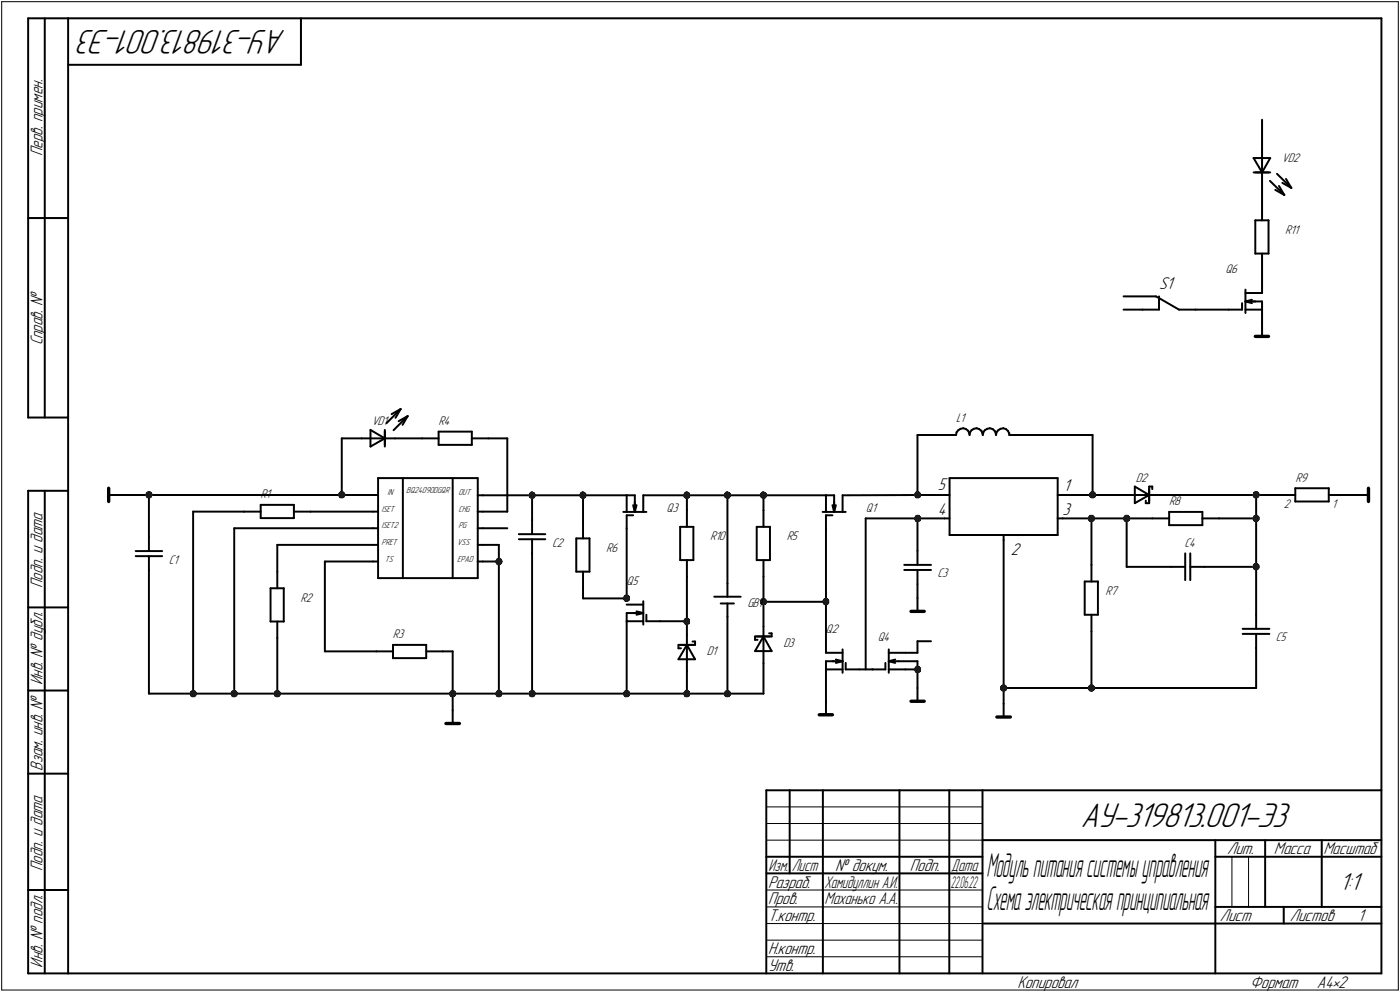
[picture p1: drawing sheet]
<svg xmlns="http://www.w3.org/2000/svg" width="421mm" height="298mm" viewBox="0 0 421 298" stroke-linecap="round" stroke-linejoin="round" font-family="sans-serif">
<g fill="none" stroke="#000" stroke-width=".59">
<path d="M8.5 5.5v120zM8.5 5.5h12zM13.5 5.5v120zM20.5 5.5v287zM20.5 5.5h395zM20.5 19.5h70zM90.5 5.5v14zM415.5 5.5v287zM379.6 36v8.8zM377 47.5l2.6 4.3zM377 47.5h5zM377 51.8h5z"/>
<path d="M377.5 51.8h4zM379.6 44.8v10zM379.6 54.8v6.4zM381.9 54.4l4.3 4.2zM382 47.5l-2.4 4.3zM383.5 57.1l2.7 1.5zM384 52.2l4.4 4.3zM384.6 55.9l1.6 2.7zM385.7 54.9l2.7 1.6zM386.8 53.8l1.6 2.7zM8.5 65.5h12zM377.5 66.2h4z"/>
<path d="M377.5 66.2v10zM377.5 76.2h4zM379.6 61.2v5zM379.6 76.2v5zM381.5 66.2v10zM337.9 93h5.7zM337.9 89.1h9.7zM343.6 93h5zM347.6 89.1l1 .5zM348.6 89.6l6 3.4zM348.6 89.1v3.9zM354.6 93h5z"/>
<path d="M359.6 93h10zM369.6 93h3.9zM373.5 91.1v1.9zM374.6 88.1h5zM374.6 90.6h2.9zM374.6 90.6l1.9-.5zM374.6 90.6l1.9 .5zM374.6 93h5zM374.6 87v7.1zM374.6 90.6h5zM379.6 81.2v6.9zM379.6 90.6v2.4z"/>
<path d="M379.6 93v4zM379.6 97v4.1zM8.5 125.5h12zM102.8 131.7h6zM102.8 131.7v17.1zM108.8 131.7h10zM111.4 134.2l4.3-2.5zM111.4 129.2l4.3 2.5zM111.4 129.2v5zM115.7 129.7v4zM115.7 129.2v5zM117.8 124.5l2.7-1.6z"/>
<path d="M118.4 129.3l4.2-4.2zM118.8 131.7h8.1zM119.9 126.6l2.7-1.5zM120.5 122.9l-4.3 4.3zM120.5 122.9l-1.5 2.7zM122.6 125.1l-1.5 2.6zM126.9 131.7h5zM131.9 129.7h10zM131.9 129.7v4zM131.9 133.7h10zM141.9 131.7h5zM141.9 129.7v4z"/>
<path d="M146.9 131.7h5.7zM152.6 131.7v22.1zM275.9 130.7h9.7zM275.9 130.7v18.1zM285.6 130.7h1.9zM287.7 129.9l-.2 .8zM288.2 129.3l-.5 .6zM288.2 129.3l.7-.4zM288.9 128.9l.8-.2zM289.7 128.7l.8 .2zM290.5 128.9l.7 .6zM291.2 129.5l.3 .7z"/>
<path d="M291.5 130.2l.1 .5zM291.8 129.9l-.2 .8zM292.2 129.3l-.4 .6zM292.2 129.3l.7-.4zM292.9 128.9l.8-.2zM293.7 128.7l.8 .2zM294.5 128.9l.6 .6zM295.1 129.5l.4 .7zM295.5 130.2l.1 .5zM295.7 129.9l-.1 .8zM296.2 129.3l-.5 .6zM296.2 129.3l.7-.4z"/>
<path d="M296.9 128.9l.8-.2zM297.7 128.7l.8 .2zM298.5 128.9l.6 .6zM299.1 129.5l.4 .7zM299.5 130.2l.1 .5zM299.7 129.9l-.1 .8zM300.2 129.3l-.5 .6zM300.2 129.3l.7-.4zM300.9 128.9l.9-.2zM301.8 128.7l.7 .2zM302.5 128.9l.6 .6zM303.1 129.5l.4 .7z"/>
<path d="M303.5 130.7h2.1zM303.5 130.2v.5zM305.6 130.7h23zM328.6 130.7v18.1zM8.5 147.5v145zM8.5 147.5h12zM13.5 147.5v145zM32.7 148.8h4zM36.7 148.8h8.1zM44.8 148.8h58zM44.8 148.8v12.6zM58.1 153.8h15.3z"/>
<path d="M58.1 153.8v54.6zM70.4 158.7h41.8zM70.4 158.7v49.7zM73.4 153.8h5zM78.4 151.7v4zM78.4 151.7h10zM78.4 155.7h10zM88.4 151.7v4zM88.4 153.8h5zM93.4 153.8h18.8zM102.8 148.8h9.4zM112.2 158.7h1.5z"/>
<path d="M112.2 153.8h1.5zM112.2 148.8h1.5zM113.7 143.7h30zM113.7 143.7v30zM121.2 143.7v30zM136.1 143.7v30zM143.7 143.7v30zM143.7 148.8h1.5zM143.7 153.8h1.5zM143.7 158.7h1.5zM145.2 148.8h14.8zM145.2 153.8h7.4z"/>
<path d="M145.2 158.7h7.4zM160 156.3v4.2zM160 148.8h15.3zM160 148.8v7.5zM175.3 156.8v5zM175.3 148.8v8zM175.3 148.8h13.2zM187.5 153.8h6.9zM188.5 158.8v21zM188.5 148.8v5zM188.5 154.9h1.9zM188.5 154.9v3.9z"/>
<path d="M188.5 148.8h2.4zM190.4 151.8l.5 2zM190.9 150.8v3zM190.9 148.8v5zM191.4 151.8l-.5 2zM193.5 148.8v5zM193.5 148.8h13.1zM204.6 158.3v10zM204.6 158.3h3.9zM206.6 153.3v5zM206.6 148.8h12.2zM206.6 148.8v4.5z"/>
<path d="M208.5 158.3v10zM218.8 148.8h10.8zM218.8 148.8v26.5zM227.6 158.3v10zM227.6 158.3h4zM229.6 153.3v5zM229.6 148.8v4.5zM229.6 148.8h18.8zM231.6 158.3v10zM247.4 153.8h6.9zM248.4 158.8v22zM248.4 148.8v5z"/>
<path d="M248.4 154.9h2zM248.4 154.9v3.9zM248.4 148.8h2.5zM250.4 151.8l.5 2zM250.9 150.8v3zM250.9 148.8v5zM251.4 151.8l-.5 2zM253.4 148.8v5zM253.4 148.8h22.5zM260.3 155.8h15.6zM260.3 155.8v45.4zM275.9 155.8h8.2z"/>
<path d="M275.9 155.8v9.7zM275.9 148.8h8.2zM284.1 155.8h1.5zM284.1 148.8h1.5zM285.6 143.7h32.5zM285.6 143.7v17.1zM318.1 143.7v17.1zM318.1 155.8h1.5zM318.1 148.8h1.5zM319.6 155.8h8.7zM319.6 148.8h9zM328.3 155.8h10.5z"/>
<path d="M328.3 155.8v14zM328.6 148.8h9zM337.6 148.8h11zM338.8 155.8v14.5zM338.8 155.8h7.7zM341.3 151.2l4.3-2.4zM341.3 146.2l4.3 2.6zM341.3 146.2v5zM344.6 151.2h1zM344.6 150.5v.7zM345.6 146.7v4zM345.6 146.2h.9z"/>
<path d="M345.6 146.2v5zM346.5 146.2v.8zM346.5 155.8h5.1zM348.6 148.8h29.2zM351.6 153.8h10zM351.6 153.8v4zM351.6 157.8h10zM361.6 155.8h5zM361.6 153.8v4zM366.6 155.8h11.2zM377.8 148.8h6.8zM377.8 155.8v14.5z"/>
<path d="M377.8 148.8v7zM384.6 148.8h5zM389.6 146.7h10zM389.6 146.7v4zM389.6 150.7h10zM399.6 148.8h5zM399.6 146.7v4zM404.6 148.8h3zM407.6 148.8h4zM40.8 167.1h8zM40.8 165.6h8zM44.8 167.1v4.3z"/>
<path d="M44.8 161.4v4.2zM44.8 171.4v37zM81.4 176.8v10zM81.4 176.8h3.9zM83.4 171.8v5zM83.4 163.7h28.7zM83.4 163.7v8.1zM85.3 176.8v10zM97.7 168.7h14.5zM97.7 168.7v27zM112.1 163.7h1.6zM112.2 168.7h1.5z"/>
<path d="M113.7 173.7h30zM143.7 163.7h1.5zM143.7 168.7h1.5zM145.2 163.7h4.8zM145.2 168.7h4.8zM150 168.7v39.7zM150 163.7v5zM156 162.1h8zM156 160.5h8zM160 162.1v4.2zM160 166.3v42.1zM173.3 171.8h4z"/>
<path d="M173.3 161.8v10zM173.3 161.8h4zM175.3 171.8v5zM175.3 176.8v3zM175.3 179.8h13.2zM177.3 161.8v10zM204.6 168.3h3.9zM206.6 168.3v5zM206.6 173.3v13.4zM214.8 179.3h8zM218.8 175.3v4zM227.6 168.3h4z"/>
<path d="M229.6 168.3v5zM229.6 173.3v7.5zM271.9 169.8h8.1zM271.9 171.3h8.1zM275.9 165.5v4.3zM275.9 171.3v4.2zM275.9 175.5v4.2zM275.9 179.7v4zM285.6 160.8h32.5zM301.8 160.8v1.5zM301.8 162.3v44.5zM303.2 160.8h5z"/>
<path d="M326.2 174.8h4zM326.2 174.8v9.9zM328.3 169.8v5zM330.2 174.8v9.9zM338.8 170.3h13.4zM352.2 170.3h4.2zM356.4 166.3v8zM358 170.3h4.2zM358 166.3v8zM362.2 170.3h15.6zM377.8 170.3v14.4zM8.5 182.5h12z"/>
<path d="M81.4 186.8h3.9zM83.4 186.8v5zM83.4 191.8v16.6zM97.7 195.7h15.5zM113.2 195.7h5zM118.2 197.8h10zM118.2 193.8v4zM118.2 193.8h10zM128.2 195.7h5zM128.2 193.8v4zM133.2 195.7h2.9zM136.1 195.7v12.7z"/>
<path d="M188.5 186.7v21.7zM188.5 181.7h5zM188.5 186.7h5zM188.5 184.2v2.5zM188.5 184.2h2.9zM190.4 184.2h3.1zM191.4 183.7l2.1 .5zM191.4 184.7l2.1-.5zM193.5 180.7v7zM194.4 184.7v2zM194.4 186.7h4.1zM198.5 186.7h8.1z"/>
<path d="M204 193.8v1zM204 194.8h.8zM204 198.1h5zM204 193.8h5zM204.6 193.8h3.9zM206.6 190.8v11zM206.6 193.8l-2.6 4.3zM206.6 193.8l2.4 4.3zM206.6 186.7v4.1zM208.3 192.8h.7zM209 192.8v1zM216.7 181.4h4z"/>
<path d="M218.8 181.4v3.9zM218.8 185.3v23.1zM227.1 191.3v1zM227.1 192.3h.7zM227.1 195.7h5zM227.1 191.3h5zM227.6 191.3h4zM229.6 188.3v11zM229.6 191.3l-2.5 4.4zM229.6 191.3l2.5 4.4zM229.6 180.8h18.8zM229.6 180.8v7.5z"/>
<path d="M229.6 199.3v9.1zM231.3 190.3h.8zM232.1 190.3v1zM248.4 196.2h5zM248.4 198.7v2.5zM248.4 198.7h2.4zM248.4 180.8v15.4zM250.4 198.7h3zM251.4 198.2l2 .5zM251.4 199.2l2-.5zM253.4 195.2v7zM254.3 199.2v2z"/>
<path d="M266.3 199.2v2zM267.3 196.2h5zM267.3 198.7h3zM267.3 198.7l1.9-.5zM267.3 198.7l1.9 .5zM267.3 195.2v7zM270.3 198.7h5.6zM272.3 196.2h3.6zM275.9 192.7v3.5zM275.9 192.7h4.1zM275.9 198.7v2.5zM326.2 184.7h4z"/>
<path d="M328.3 184.7v5zM328.3 189.7v17.1zM373.7 189h8.1zM373.7 190.5h8.1zM377.8 184.7v4.3zM377.8 190.5v4.2zM377.8 194.7v12.1zM8.5 207.5h12zM44.8 208.4h13.3zM58.1 208.4h12.3zM70.4 208.4h13zM83.4 208.4h52.7z"/>
<path d="M136.1 208.4h13.9zM136.1 208.4v5zM136.1 213.4v4zM150 208.4h10zM160 208.4h28.5zM188.5 208.4h18.1zM206.6 208.4h12.2zM206.6 201.8v6.6zM218.8 208.4h10.8zM248.4 210.7v4.1zM248.4 201.2h5zM248.4 201.2v9.5z"/>
<path d="M254.3 201.2h4.1zM258.4 201.2h4.2zM262.3 201.2h4zM267.3 201.2h5zM272.3 201.2h3.6zM275.9 201.2v5.6zM275.9 206.8v3.9zM301.8 206.8h26.5zM301.8 206.8v4.7zM301.8 211.5v4zM328.3 206.8h49.5zM8.5 232.5h12z"/>
<path d="M230.5 237.5h185zM230.5 237.5v55zM237.5 237.5v25zM247.5 237.5v55zM270.5 237.5v55zM285.5 237.5v55zM295.5 237.5v55zM230.5 257.5h65zM295.5 252.5h120zM365.5 252.5v40zM365.5 257.5h15zM380.5 252.5v20z"/>
<path d="M380.5 257.5h35zM397.5 252.5v20zM8.5 267.5h12zM230.5 262.5h65zM295.5 277.5h70zM365.5 277.5h50zM365.5 272.5h50zM386.1 272.5v5zM8.5 292.5h12zM20.5 292.5h395z"/>
</g>
<g fill="#1c1c1c" stroke="#1c1c1c" stroke-width=".3">
<path d="M377.4 147.7h.6zM377.3 147.8h1zM377.1 147.9h1.3zM377 148h1.4zM377 148.1h1.5zM376.9 148.2h1.7zM376.9 148.3h1.7zM376.9 148.3h1.8zM376.9 148.4h1.8zM376.8 148.5h1.9zM376.8 148.6h1.9zM376.8 148.7h1.9zM376.8 148.8h1.9zM376.8 148.8h1.9zM376.8 148.9h1.9zM376.8 149h1.9zM376.9 149.1h1.8zM376.9 149.2h1.7zM376.9 149.3h1.7zM377 149.4h1.5zM377 149.4h1.4zM377.2 149.5h1.2zM377.3 149.6h.8z"/>
<path d="M377.4 169.3h.6zM377.3 169.4h1zM377.1 169.5h1.3zM377 169.6h1.4zM377 169.7h1.5zM376.9 169.8h1.7zM376.9 169.8h1.7zM376.9 169.9h1.8zM376.9 170h1.8zM376.8 170.1h1.9zM376.8 170.2h1.9zM376.8 170.3h1.9zM376.8 170.3h1.9zM376.8 170.4h1.9zM376.8 170.5h1.9zM376.8 170.6h1.9zM376.9 170.7h1.8zM376.9 170.8h1.7zM376.9 170.9h1.7zM377 170.9h1.5zM377 171h1.4zM377.2 171.1h1.2zM377.3 171.2h.8z"/>
<path d="M377.4 154.9h.7zM377.3 154.9h1zM377.1 155h1.3zM377 155.1h1.5zM377 155.2h1.5zM376.9 155.3h1.7zM376.9 155.4h1.8zM376.9 155.4h1.8zM376.9 155.5h1.8zM376.8 155.6h1.9zM376.8 155.7h1.9zM376.8 155.8h1.9zM376.8 155.9h1.9zM376.8 156h1.9zM376.8 156h1.9zM376.9 156.1h1.8zM376.9 156.2h1.8zM376.9 156.3h1.7zM376.9 156.4h1.7zM377 156.5h1.5zM377 156.5h1.4zM377.2 156.6h1.1zM377.3 156.7h.8z"/>
<path d="M338.5 154.9h.7zM338.3 154.9h1zM338.2 155h1.3zM338.1 155.1h1.5zM338.1 155.2h1.5zM338 155.3h1.7zM338 155.4h1.8zM337.9 155.4h1.9zM337.9 155.5h2zM337.8 155.6h2.1zM337.8 155.7h2.1zM337.8 155.8h2.1zM337.8 155.9h2.1zM337.9 156h2zM337.9 156h2zM337.9 156.1h1.9zM337.9 156.2h1.9zM338 156.3h1.7zM338 156.4h1.7zM338.1 156.5h1.5zM338.1 156.5h1.4zM338.2 156.6h1.1zM338.4 156.7h.8z"/>
<path d="M327.9 154.9h.7zM327.7 154.9h1.1zM327.7 155h1.1zM327.5 155.1h1.4zM327.5 155.2h1.5zM327.4 155.3h1.7zM327.4 155.4h1.8zM327.3 155.4h1.9zM327.3 155.5h1.9zM327.2 155.6h2zM327.2 155.7h2.1zM327.2 155.8h2.1zM327.2 155.9h2.1zM327.2 156h2zM327.2 156h2zM327.3 156.1h1.9zM327.3 156.2h1.9zM327.4 156.3h1.7zM327.4 156.4h1.7zM327.5 156.5h1.5zM327.5 156.5h1.4zM327.7 156.6h1.1zM327.7 156.7h.9z"/>
<path d="M328.1 205.7h.2zM327.9 205.8h.7zM327.7 205.9h1.1zM327.7 206h1.1zM327.5 206.1h1.4zM327.5 206.2h1.5zM327.4 206.2h1.7zM327.3 206.3h1.9zM327.3 206.4h1.9zM327.2 206.5h2zM327.2 206.6h2zM327.2 206.7h2.1zM327.2 206.8h2.1zM327.2 206.8h2.1zM327.2 206.9h2zM327.2 207h2zM327.3 207.1h1.9zM327.3 207.2h1.9zM327.4 207.3h1.7zM327.4 207.3h1.7zM327.5 207.4h1.5zM327.6 207.5h1.3zM327.7 207.6h1.1zM327.9 207.7h.7z"/>
<path d="M301.7 205.7h.1zM301.5 205.8h.7zM301.3 205.9h1zM301.2 206h1.3zM301.1 206.1h1.5zM301.1 206.2h1.5zM301 206.2h1.7zM300.9 206.3h1.9zM300.9 206.4h1.9zM300.8 206.5h2.1zM300.8 206.6h2.1zM300.8 206.7h2.1zM300.8 206.8h2.1zM300.8 206.8h2.1zM300.9 206.9h2zM300.9 207h2zM300.9 207.1h1.9zM300.9 207.2h1.9zM301 207.3h1.7zM301 207.3h1.7zM301.1 207.4h1.5zM301.2 207.5h1.3zM301.2 207.6h1.1zM301.6 207.7h.6z"/>
<path d="M328.3 147.7h.5zM328.1 147.8h1zM328 147.9h1.2zM327.8 148h1.5zM327.8 148.1h1.6zM327.7 148.2h1.7zM327.7 148.3h1.7zM327.7 148.3h1.8zM327.7 148.4h1.8zM327.6 148.5h1.9zM327.6 148.6h2zM327.6 148.7h2zM327.6 148.8h2zM327.6 148.8h2zM327.6 148.9h2zM327.6 149h1.9zM327.7 149.1h1.8zM327.7 149.2h1.7zM327.7 149.3h1.7zM327.8 149.4h1.6zM327.8 149.4h1.5zM328 149.5h1.2zM328.2 149.6h.7z"/>
<path d="M275.7 200.2h.7zM275.5 200.3h.9zM275.3 200.4h1.3zM275.3 200.5h1.4zM275.3 200.6h1.4zM275.2 200.7h1.7zM275.1 200.7h1.8zM275.1 200.8h1.8zM275 200.9h1.9zM275 201h1.9zM275 201.1h1.9zM275 201.2h1.9zM275 201.3h1.9zM275 201.3h1.9zM275 201.4h1.9zM275.1 201.5h1.8zM275.1 201.6h1.8zM275.2 201.7h1.7zM275.2 201.8h1.7zM275.3 201.8h1.5zM275.3 201.9h1.3zM275.3 202h1.2zM275.5 202.1h.9z"/>
<path d="M229.3 179.8h.5zM229.1 179.9h1zM229 180h1.2zM228.9 180.1h1.3zM228.9 180.2h1.5zM228.8 180.3h1.7zM228.8 180.3h1.7zM228.7 180.4h1.8zM228.7 180.5h1.8zM228.6 180.6h1.9zM228.6 180.7h2zM228.6 180.8h2zM228.6 180.8h2zM228.6 180.9h2zM228.6 181h1.9zM228.6 181.1h1.9zM228.7 181.2h1.8zM228.8 181.3h1.7zM228.8 181.4h1.7zM228.9 181.4h1.5zM228.9 181.5h1.4zM229 181.6h1.2zM229.2 181.7h.8z"/>
<path d="M218.4 147.8h.5zM218.3 147.9h.8zM218.2 148h1.1zM218.1 148.1h1.3zM218 148.2h1.5zM217.9 148.3h1.7zM217.9 148.3h1.7zM217.8 148.4h1.9zM217.8 148.5h1.9zM217.8 148.6h1.9zM217.8 148.7h1.9zM217.8 148.8h2zM217.8 148.8h2zM217.8 148.9h2zM217.8 149h1.9zM217.8 149.1h1.9zM217.8 149.2h1.9zM217.8 149.3h1.8zM217.9 149.4h1.7zM218 149.4h1.5zM218 149.5h1.5zM218.2 149.6h1.3zM218.4 149.7h.9zM218.6 149.8h.3z"/>
<path d="M218.4 207.5h.7zM218.3 207.6h1zM218.2 207.7h1.2zM218 207.8h1.5zM218 207.9h1.5zM217.9 207.9h1.7zM217.9 208h1.8zM217.8 208.1h1.9zM217.8 208.2h1.9zM217.8 208.3h1.9zM217.8 208.4h2zM217.8 208.4h2zM217.8 208.5h2zM217.8 208.6h1.9zM217.8 208.7h1.9zM217.8 208.8h1.9zM217.8 208.9h1.9zM217.9 209h1.7zM217.9 209h1.7zM218 209.1h1.5zM218 209.2h1.5zM218.2 209.3h1.1zM218.4 209.4h.7z"/>
<path d="M206.2 207.5h.7zM206.1 207.6h1zM206 207.7h1.2zM205.8 207.8h1.5zM205.8 207.9h1.5zM205.7 207.9h1.7zM205.7 208h1.8zM205.7 208.1h1.8zM205.6 208.2h1.9zM205.6 208.3h1.9zM205.6 208.4h1.9zM205.6 208.4h1.9zM205.6 208.5h1.9zM205.6 208.6h1.9zM205.6 208.7h1.9zM205.7 208.8h1.8zM205.7 208.9h1.8zM205.7 209h1.7zM205.7 209h1.7zM205.8 209.1h1.5zM205.8 209.2h1.5zM206 209.3h1.1zM206.1 209.4h.8z"/>
<path d="M188.1 178.8h.7zM188 178.9h1zM187.8 179h1.3zM187.7 179.1h1.4zM187.7 179.2h1.5zM187.6 179.2h1.7zM187.6 179.3h1.7zM187.5 179.4h1.9zM187.5 179.5h1.9zM187.5 179.6h1.9zM187.5 179.7h1.9zM187.5 179.7h1.9zM187.5 179.8h1.9zM187.5 179.9h1.9zM187.5 180h1.9zM187.5 180.1h1.9zM187.5 180.2h1.9zM187.6 180.3h1.7zM187.6 180.3h1.7zM187.7 180.4h1.5zM187.7 180.5h1.4zM187.9 180.6h1.2zM188 180.7h.8z"/>
<path d="M188.1 207.5h.7zM188 207.6h1zM187.8 207.7h1.3zM187.7 207.8h1.4zM187.7 207.9h1.5zM187.6 207.9h1.7zM187.6 208h1.8zM187.5 208.1h1.9zM187.5 208.2h1.9zM187.5 208.3h1.9zM187.5 208.4h1.9zM187.5 208.4h1.9zM187.5 208.5h1.9zM187.5 208.6h1.9zM187.5 208.7h1.9zM187.5 208.8h1.9zM187.5 208.9h1.9zM187.6 209h1.7zM187.6 209h1.7zM187.7 209.1h1.5zM187.7 209.2h1.4zM187.9 209.3h1.1zM188 209.4h.8z"/>
<path d="M57.8 207.5h.6zM57.7 207.6h.9zM57.5 207.7h1.3zM57.4 207.8h1.4zM57.3 207.9h1.5zM57.2 207.9h1.7zM57.2 208h1.8zM57.1 208.1h1.9zM57.1 208.2h2zM57.1 208.3h2zM57.1 208.4h2zM57.1 208.4h2zM57.1 208.5h2zM57.1 208.6h2zM57.1 208.7h2zM57.1 208.8h1.9zM57.1 208.9h1.9zM57.2 209h1.8zM57.2 209h1.7zM57.3 209.1h1.5zM57.4 209.2h1.4zM57.5 209.3h1.1zM57.7 209.4h.8z"/>
<path d="M70.1 207.5h.7zM69.9 207.6h1.1zM69.8 207.7h1.2zM69.7 207.8h1.4zM69.7 207.9h1.5zM69.6 207.9h1.7zM69.6 208h1.8zM69.5 208.1h1.9zM69.4 208.2h2zM69.4 208.3h2zM69.4 208.4h2zM69.4 208.4h2zM69.4 208.5h2zM69.4 208.6h2zM69.4 208.7h2zM69.5 208.8h1.9zM69.5 208.9h1.9zM69.6 209h1.7zM69.6 209h1.7zM69.7 209.1h1.5zM69.7 209.2h1.3zM69.8 209.3h1.2zM69.9 209.4h.9z"/>
<path d="M83.1 207.5h.6zM82.9 207.6h1zM82.8 207.7h1.2zM82.6 207.8h1.5zM82.6 207.9h1.6zM82.5 207.9h1.7zM82.5 208h1.8zM82.5 208.1h1.8zM82.4 208.2h1.9zM82.4 208.3h1.9zM82.4 208.4h2zM82.4 208.4h2zM82.4 208.5h2zM82.4 208.6h1.9zM82.4 208.7h1.9zM82.5 208.8h1.8zM82.5 208.9h1.8zM82.5 209h1.7zM82.5 209h1.7zM82.6 209.1h1.6zM82.6 209.2h1.5zM82.8 209.3h1.1zM83 209.4h.7z"/>
<path d="M159.8 147.8h.4zM159.6 147.9h.8zM159.4 148h1.1zM159.4 148.1h1.3zM159.3 148.2h1.5zM159.2 148.3h1.7zM159.2 148.3h1.7zM159.1 148.4h1.9zM159.1 148.5h1.9zM159.1 148.6h1.9zM159.1 148.7h1.9zM159 148.8h2zM159 148.8h2zM159 148.9h2zM159.1 149h1.9zM159.1 149.1h1.9zM159.1 149.2h1.9zM159.1 149.3h1.8zM159.2 149.4h1.7zM159.3 149.4h1.5zM159.3 149.5h1.5zM159.4 149.6h1.3zM159.6 149.7h.9zM159.9 149.8h.4z"/>
<path d="M102.4 147.7h.6zM102.4 147.8h.9zM102.2 147.9h1.2zM102 148h1.5zM102 148.1h1.5zM101.9 148.2h1.7zM101.9 148.3h1.7zM101.9 148.3h1.8zM101.9 148.4h1.9zM101.8 148.5h2zM101.8 148.6h2zM101.8 148.7h2zM101.8 148.8h2zM101.8 148.8h2zM101.9 148.9h1.9zM101.9 149h1.8zM101.9 149.1h1.8zM101.9 149.2h1.7zM101.9 149.3h1.7zM102 149.4h1.5zM102 149.4h1.5zM102.2 149.5h1.2zM102.4 149.6h.7z"/>
<path d="M159.8 207.5h.6zM159.6 207.6h.9zM159.4 207.7h1.3zM159.3 207.8h1.5zM159.3 207.9h1.5zM159.2 207.9h1.7zM159.2 208h1.8zM159.1 208.1h1.9zM159.1 208.2h1.9zM159.1 208.3h1.9zM159 208.4h2zM159 208.4h2zM159 208.5h2zM159.1 208.6h1.9zM159.1 208.7h1.9zM159.1 208.8h1.9zM159.1 208.9h1.9zM159.2 209h1.7zM159.2 209h1.7zM159.3 209.1h1.5zM159.3 209.2h1.4zM159.4 209.3h1.1zM159.6 209.4h.8z"/>
<path d="M135.8 207.5h.7zM135.7 207.6h1zM135.6 207.7h1.2zM135.4 207.8h1.5zM135.4 207.9h1.5zM135.3 207.9h1.7zM135.3 208h1.8zM135.2 208.1h1.9zM135.1 208.2h2.1zM135.1 208.3h2.1zM135.1 208.4h2.1zM135.1 208.4h2.1zM135.1 208.5h2.1zM135.2 208.6h2zM135.2 208.7h2zM135.2 208.8h1.9zM135.2 208.9h1.9zM135.3 209h1.7zM135.3 209h1.7zM135.4 209.1h1.5zM135.4 209.2h1.4zM135.6 209.3h1.1zM135.7 209.4h.8z"/>
<path d="M149.7 207.5h.7zM149.6 207.6h.9zM149.4 207.7h1.3zM149.3 207.8h1.5zM149.3 207.9h1.5zM149.2 207.9h1.7zM149.2 208h1.8zM149.1 208.1h1.9zM149.1 208.2h1.9zM149.1 208.3h1.9zM149 208.4h2zM149 208.4h2zM149 208.5h2zM149.1 208.6h1.9zM149.1 208.7h1.9zM149.1 208.8h1.9zM149.1 208.9h1.9zM149.2 209h1.7zM149.2 209h1.7zM149.3 209.1h1.5zM149.4 209.2h1.3zM149.4 209.3h1.1zM149.6 209.4h.8z"/>
<path d="M149.7 167.8h.7zM149.6 167.9h.9zM149.4 168h1.3zM149.3 168.1h1.5zM149.3 168.1h1.5zM149.2 168.2h1.7zM149.2 168.3h1.8zM149.1 168.4h1.9zM149.1 168.5h1.9zM149.1 168.6h1.9zM149 168.7h2zM149 168.7h2zM149 168.8h2zM149.1 168.9h1.9zM149.1 169h1.9zM149.1 169.1h1.9zM149.1 169.2h1.9zM149.2 169.2h1.7zM149.2 169.3h1.7zM149.3 169.4h1.5zM149.4 169.5h1.3zM149.4 169.6h1.1zM149.6 169.7h.8z"/>
<path d="M44.5 147.7h.5zM44.4 147.8h.9zM44.2 147.9h1.2zM44.1 148h1.4zM44 148.1h1.6zM43.9 148.2h1.7zM43.9 148.3h1.7zM43.9 148.3h1.8zM43.9 148.4h1.9zM43.9 148.5h1.9zM43.9 148.6h1.9zM43.8 148.7h2zM43.8 148.8h2zM43.8 148.8h2zM43.9 148.9h1.9zM43.9 149h1.8zM43.9 149.1h1.8zM43.9 149.2h1.7zM43.9 149.3h1.7zM44 149.4h1.6zM44.1 149.4h1.4zM44.2 149.5h1.2zM44.4 149.6h.8z"/>
<path d="M275.7 147.7h.5zM275.5 147.8h.9zM275.3 147.9h1.2zM275.3 148h1.3zM275.3 148.1h1.4zM275.2 148.2h1.6zM275.2 148.3h1.7zM275.1 148.3h1.8zM275.1 148.4h1.8zM275 148.5h1.9zM275 148.6h1.9zM275 148.7h1.9zM275 148.8h1.9zM275 148.8h1.9zM275 148.9h1.9zM275 149h1.9zM275.1 149.1h1.8zM275.2 149.2h1.7zM275.2 149.3h1.7zM275.3 149.4h1.5zM275.3 149.4h1.3zM275.3 149.5h1.3zM275.5 149.6h.9z"/>
<path d="M229.3 147.8h.5zM229.1 147.9h.9zM229 148h1.1zM228.9 148.1h1.3zM228.9 148.2h1.5zM228.8 148.3h1.7zM228.8 148.3h1.7zM228.7 148.4h1.8zM228.7 148.5h1.8zM228.6 148.6h1.9zM228.6 148.7h1.9zM228.6 148.8h2zM228.6 148.8h2zM228.6 148.9h2zM228.6 149h1.9zM228.6 149.1h1.9zM228.7 149.2h1.8zM228.7 149.3h1.8zM228.8 149.4h1.7zM228.9 149.4h1.5zM228.9 149.5h1.5zM229 149.6h1.3zM229.2 149.7h.9zM229.4 149.8h.4z"/>
<path d="M175 147.8h.5zM174.8 147.9h.9zM174.7 148h1.2zM174.7 148.1h1.2zM174.6 148.2h1.5zM174.5 148.3h1.7zM174.5 148.3h1.7zM174.4 148.4h1.9zM174.4 148.5h1.9zM174.3 148.6h2zM174.3 148.7h2zM174.3 148.8h2zM174.3 148.8h2zM174.3 148.9h2zM174.3 149h2zM174.3 149.1h2zM174.4 149.2h1.9zM174.4 149.3h1.8zM174.5 149.4h1.7zM174.6 149.4h1.5zM174.6 149.5h1.4zM174.8 149.6h1.1zM174.8 149.7h1.1zM175.2 149.8h.3z"/>
<path d="M206.2 147.8h.6zM206.1 147.9h.8zM206 148h1.1zM205.9 148.1h1.3zM205.8 148.2h1.5zM205.7 148.3h1.7zM205.7 148.3h1.7zM205.7 148.4h1.8zM205.7 148.5h1.8zM205.6 148.6h1.9zM205.6 148.7h1.9zM205.6 148.8h1.9zM205.6 148.8h1.9zM205.6 148.9h1.9zM205.6 149h1.9zM205.6 149.1h1.9zM205.7 149.2h1.8zM205.7 149.3h1.7zM205.7 149.4h1.7zM205.8 149.4h1.5zM205.8 149.5h1.5zM206 149.6h1.3zM206.1 149.7h1zM206.4 149.8h.4z"/>
<path d="M248.1 179.8h.5zM247.9 179.9h1zM247.8 180h1.2zM247.6 180.1h1.4zM247.6 180.2h1.6zM247.6 180.3h1.7zM247.6 180.3h1.7zM247.5 180.4h1.8zM247.5 180.5h1.8zM247.4 180.6h1.9zM247.4 180.7h1.9zM247.4 180.8h1.9zM247.4 180.8h1.9zM247.4 180.9h1.9zM247.4 181h1.9zM247.4 181.1h1.9zM247.5 181.2h1.8zM247.6 181.3h1.7zM247.6 181.4h1.7zM247.6 181.4h1.6zM247.6 181.5h1.4zM247.8 181.6h1.2zM247.9 181.7h.9z"/>
<path d="M275.7 154.9h.7zM275.5 154.9h.9zM275.3 155h1.3zM275.3 155.1h1.4zM275.3 155.2h1.4zM275.2 155.3h1.7zM275.2 155.4h1.7zM275.1 155.4h1.8zM275.1 155.5h1.8zM275 155.6h1.9zM275 155.7h1.9zM275 155.8h1.9zM275 155.9h1.9zM275 156h1.9zM275 156h1.9zM275.1 156.1h1.8zM275.1 156.2h1.8zM275.2 156.3h1.7zM275.2 156.4h1.7zM275.3 156.5h1.5zM275.3 156.5h1.3zM275.3 156.6h1.2zM275.5 156.7h.9z"/>
<path d="M206.2 185.8h.7zM206.1 185.8h1zM206 185.9h1.2zM205.8 186h1.5zM205.8 186.1h1.5zM205.7 186.2h1.7zM205.7 186.3h1.8zM205.7 186.4h1.8zM205.6 186.4h1.9zM205.6 186.5h1.9zM205.6 186.6h1.9zM205.6 186.7h1.9zM205.6 186.8h1.9zM205.6 186.9h1.9zM205.6 186.9h1.9zM205.7 187h1.8zM205.7 187.1h1.8zM205.7 187.2h1.7zM205.7 187.3h1.7zM205.8 187.4h1.5zM205.8 187.5h1.5zM206 187.5h1.1zM206.1 187.6h.8z"/>
</g>
<path d="M377.5 101.1h4zM32.7 146.7v4zM411.6 146.7v4zM274 183.7h4zM134.1 217.4h4.1zM246.4 214.8h4zM274 210.7h4zM299.8 215.5h4.1z" fill="none" stroke="#000" stroke-width="1"/>
<g fill="none" stroke="#000" stroke-width=".3">
<path d="M.5 .5v297zM.5 .5h420zM420.5 .5v297zM230.5 247.5h65zM230.5 252.5h65zM230.5 242.5h65zM370.5 257.5v15zM375.5 257.5v15zM230.5 267.5h65zM230.5 272.5h65zM230.5 277.5h65zM.5 297.5h420z"/>
<path d="M230.5 282.5h65zM230.5 287.5h65z"/>
</g>
<g font-size="10.9">
<text x="85.9" y="9" transform="rotate(-180 85.9 9)">АУ-319813.001-Э3</text>
<text x="325.1" y="248.5">АУ-319813.001-Э3</text>
</g>
<g font-size="10.5">
<text x="296.7" y="263.5">Модульпитаниясистемыуправления</text>
<text x="296.7" y="273.5">Схемаэлектрическаяпринципиальная</text>
</g>
<text font-size="7.8" x="402.9" y="267.5">1:1</text>
<g font-size="5.4">
<text x="12.8" y="46.9" transform="rotate(-90 12.8 46.9)">Перв. примен.</text>
<text x="348.6" y="87">S1</text>
<text x="12.8" y="103.8" transform="rotate(-90 12.8 103.8)">Справ. №</text>
<text x="282.1" y="147.2">5</text>
<text x="319.8" y="147.5">1</text>
<text x="282.1" y="154.8">4</text>
<text x="319.6" y="154.8">3</text>
<text x="304" y="166.9">2</text>
<text x="12.8" y="176.7" transform="rotate(-90 12.8 176.7)">Подп. и дата</text>
<text x="12.8" y="205.8" transform="rotate(-90 12.8 205.8)">Инв. № дубл.</text>
<text x="12.8" y="231.6" transform="rotate(-90 12.8 231.6)">Взам. инв. №</text>
<text x="369.1" y="256.8">Лит.</text>
<text x="383.1" y="256.8">Масса</text>
<text x="398" y="256.8">Масштаб</text>
<text x="12.8" y="261.7" transform="rotate(-90 12.8 261.7)">Подп. и дата</text>
<text x="251.2" y="261.8">№ докум.</text>
<text x="273.6" y="261.8">Подп.</text>
<text x="231" y="266.8">Разраб.</text>
<text x="231" y="271.8">Пров.</text>
<text x="248" y="271.8">Маханько А.А.</text>
<text x="231" y="276.8">Т.контр.</text>
<text x="366.9" y="276.8">Лист</text>
<text x="387.9" y="276.8">Листов</text>
<text x="408.4" y="276.8">1</text>
<text x="231" y="286.8">Н.контр.</text>
<text x="12.8" y="290.8" transform="rotate(-90 12.8 290.8)">Инв. № подл.</text>
<text x="231" y="291.8">Утв.</text>
<text x="306" y="296.8">Копировал</text>
<text x="376" y="296.8">Формат</text>
<text x="396" y="296.8">A4•2</text>
</g>
<g font-size="5.3">
<text x="231.1" y="261.8">Изм.</text>
<text x="238.1" y="261.8">Лист</text>
<text x="286.1" y="261.8">Дата</text>
<text x="248" y="266.8">Хамидуллин А.И.</text>
</g>
<text font-size="5.2" x="286" y="266.8">22.06.22</text>
<g font-size="4">
<text x="385.5" y="48.8">VD2</text>
<text x="386.5" y="70.2">R11</text>
<text x="368.5" y="82.1">Q6</text>
<text x="111.8" y="127.7">VD1</text>
<text x="131.9" y="127.7">R4</text>
<text x="287.6" y="126.7">L1</text>
<text x="78.4" y="149.7">R1</text>
<text x="341.6" y="144.7">D2</text>
<text x="389.6" y="144.7">R9</text>
<text x="200.4" y="153.8">Q3</text>
<text x="260.4" y="153.8">Q1</text>
<text x="351.6" y="151.8">R8</text>
<text x="386.1" y="152.7">2</text>
<text x="400.6" y="152.7">1</text>
<text x="166" y="164.3">C2</text>
<text x="182.3" y="165.8">R6</text>
<text x="213.6" y="162.3">R10</text>
<text x="236.6" y="162.3">R5</text>
<text x="356.2" y="164.3">C4</text>
<text x="50.8" y="169.4">C1</text>
<text x="282" y="173.5">C3</text>
<text x="188.4" y="175.7">Q5</text>
<text x="332.5" y="178.8">R7</text>
<text x="90.4" y="180.8">R2</text>
<text x="224.8" y="182.3">GB1</text>
<text x="118.2" y="191.8">R3</text>
<text x="248.4" y="190.2">Q2</text>
<text x="212.6" y="196.8">D1</text>
<text x="235.6" y="194.3">D3</text>
<text x="264" y="192.7">Q4</text>
<text x="383.8" y="192.8">C5</text>
</g>
<g font-size="2.8">
<text x="116.5" y="148.7">IN</text>
<text x="122.2" y="148">BQ24090DGQR</text>
<text x="137.9" y="148.8">OUT</text>
<text x="114.8" y="153.7">ISET</text>
<text x="137.9" y="153.7">CHG</text>
<text x="114.8" y="158.7">ISET2</text>
<text x="137.9" y="158.7">PG</text>
<text x="114.8" y="163.7">PRET</text>
<text x="137.5" y="163.7">VSS</text>
<text x="115.8" y="168.8">TS</text>
<text x="137.5" y="168.8">EPAD</text>
</g>
</svg>
